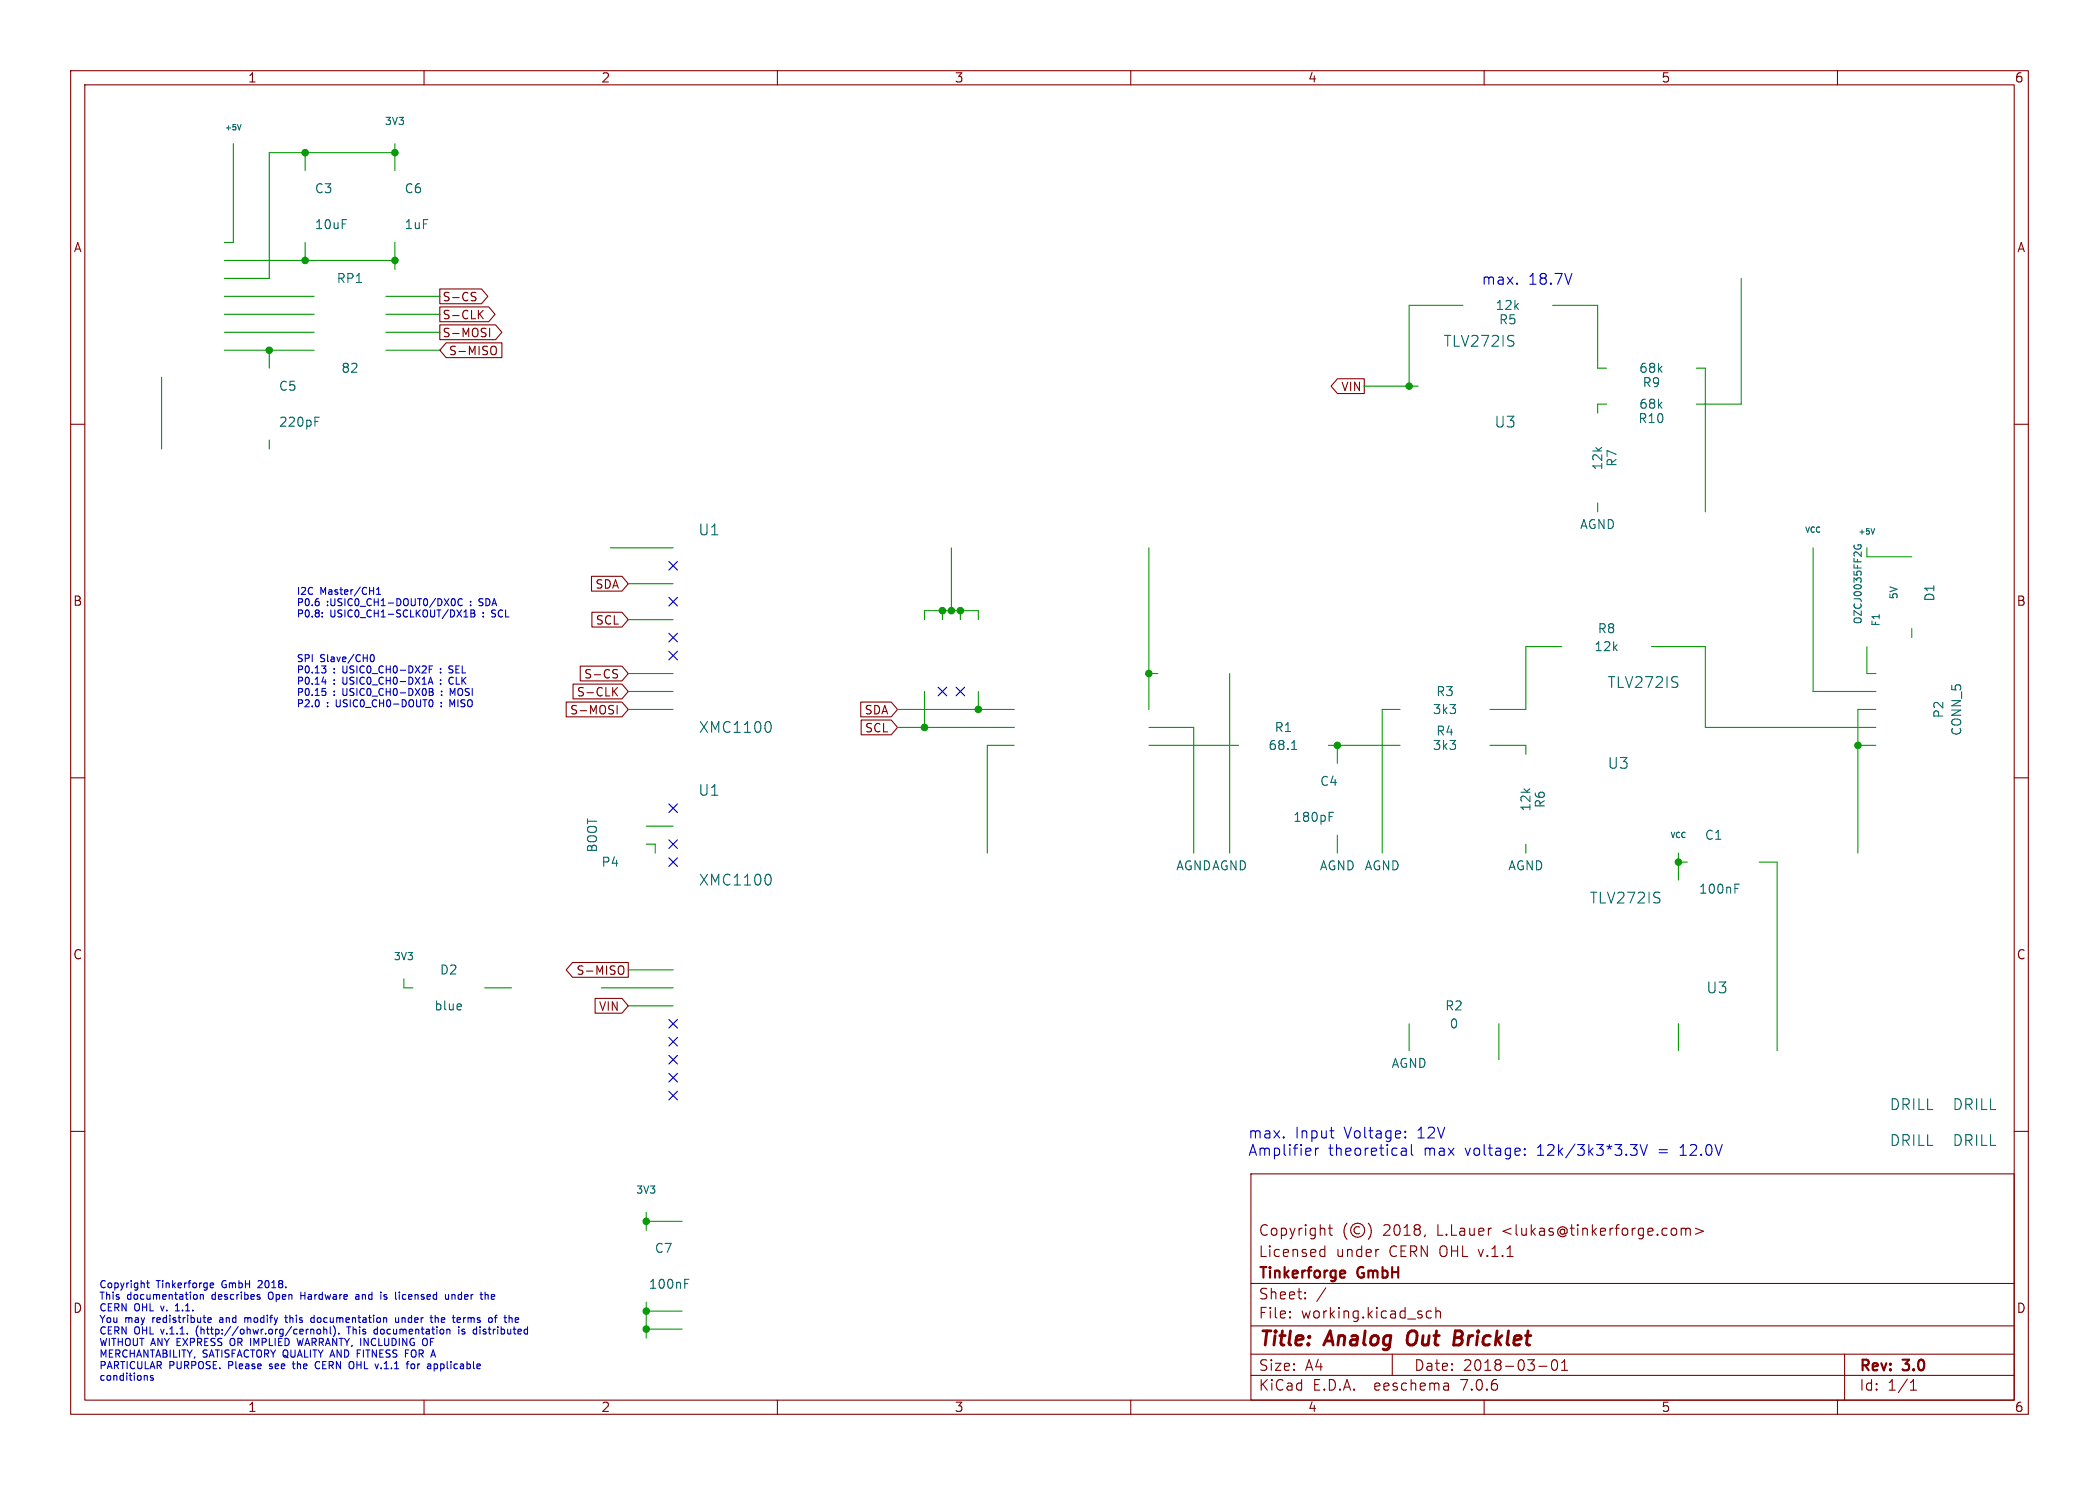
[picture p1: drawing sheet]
<svg xmlns="http://www.w3.org/2000/svg" width="297mm" height="210mm" viewBox="0 0 297 210" stroke-linecap="round" stroke-linejoin="round" font-family="sans-serif">
<g fill="none" stroke="#840000" stroke-width=".15">
<path d="M10 10h277v190h-277zM12 12h273v186h-273zM60 10v2M110 10v2M160 10v2M210 10v2M260 10v2M10 60h2M62.2 40.9h5.9l.9 1-.9 1.1h-5.9zM62.2 43.4h7l.8 1.1-.8 1h-7zM62.2 45.9h7.9l.9 1.1-.9 1h-7.9zM63.1 48.5h7.9v2.1h-7.9l-.9-1.1z"/>
<path d="M66.9 41.9l.3 .1 .1 .3-.2 .2h-.3M66.9 41.3l.4 .1M67.9 44.4l.5 .7M68.4 43.9l-.7 .7M69.3 46.4v1.2M69.7 49a.4 .4 0 0 1 .5 .4v.4a.4 .4 0 0 1-.5 .4M189.2 53.6h3.8v2.1h-3.8l-.9-1.1zM285 60h2M80.1 99.3h7.9l.9 1-.9 1.1h-7.9zM81.1 96.7h6.9l.9 1.1-.9 1h-6.9zM82.1 94.2h5.9l.9 1.1-.9 1h-5.9zM83.7 81.5h4.3l.9 1.1-.9 1h-4.3z"/>
<path d="M83.8 86.6h4.2l.9 1-.9 1.1h-4.2zM86.9 97.7l.5 .7M86.9 95.3l.4 .1 .1 .3-.2 .2h-.3M86.9 94.7h.5M87.3 99.8v1.2M87.4 97.2l-.7 .7M121.8 99.3h4.3l.9 1-.9 1.1h-4.3zM10 110h2M121.9 101.8h4.2l.9 1.1-.9 1h-4.2zM285 110h2M81 136.1h7.9v2.1h-7.9l-.9-1zM87.8 136.6a.4 .4 0 0 1 .5 .4v.4a.4 .4 0 0 1-.5 .4"/>
<path d="M10 160h2M84.2 141.2h3.8l.9 1-.9 1.1h-3.8zM285 160h2M177 166h108v32h-108zM186.9 177.6l.1 .1 .5-.1M186.9 176.8l.1-.1 .5 .1M187.5 176.2v1.5M188 173.7h.5M188.2 173.2v1.3v.1l.3 .1M190.6 173a1.72 1.72 0 0 0 0 2.3M192.4 173.6a.52 .52 0 0 0-.8 .4 .52 .52 0 0 0 .8 .4M193.6 173a1.72 1.72 0 0 1 0 2.3"/>
<path d="M195 176.7h.1M201.7 174.6l-.2 .3M237.9 173.8a.37 .37 0 0 1 .6 .1M237.9 173.7v1M238.5 173.9l.2-.2 .4 .1 .1 .9M238.5 173.9v.8M239.9 173.7l1.1 .4-1.1 .5M60 198v2M110 198v2M160 198v2M177 194.5h108M177 191.5h108"/>
<path d="M177 187.5h108M177 181.5h108M182.5 186.3h.1l-.1 .1M182.5 186.3v.1M182.5 185.5v.1M182.5 185.5h.1l-.1 .1M184.7 183.6v.1M184.7 183.6h-.1l.1 .1M184.7 182.8v.1M184.7 182.8h-.1l.1 .1M187.6 182.1l-1.3 2M197 191.5v3"/>
<path d="M202.5 185.5l-.4-.1-.3 .3v.4l.2 .2 .1 .1 .4-.1M203.2 185.5a.37 .37 0 0 1 .6 .1v.8M203.2 184.9v1.5M204.9 195.7l.1 .9M205 196.5l-.2 .1M205 196h-.2M210 198v2M217.7 193.2h1.2M219.7 192.4a.36 .36 0 0 1 .3-.1 .36 .36 0 0 1 .3 .3 .77 .77 0 0 1-.4 1.2 .91 .91 0 0 1-.2-1.4zM221 193.8h.8M221 192.7l.4-.4v1.5M260 198v2"/>
<path d="M261 191.5v6.5M270.3 196.6h.9M270.3 195.5l.4-.4v1.5"/>
<circle cx="192.1" cy="174" r="1"/>
</g>
<path d="M199.3 188.5a1.5 1.5 0 0 0 0 1.6M205.8 189.2h.7M205.9 188.2h.7M206.5 189.2l.3 .1M206.6 190.1l-.2 .1h-.7M206.7 189.1l-.2 .1" fill="none" stroke="#840000" stroke-width=".4"/>
<path d="M190.1 179.7l.2 .1v.2l-.7 .2M190.3 180.6l-.2 .1" fill="none" stroke="#840000" stroke-width=".3"/>
<g fill="none" stroke="#0000c2" stroke-width=".15">
<path d="M214.7 40.1v.1M45.5 96.4h.7M45.6 87.2v.1M45.6 86.6v.1M45.6 97.4h.5M45.9 94.6l.2 .1v.3l-.2 .2M45.9 97.7l.2 .2v.3l-.2 .2M46 96.1v.7M46.1 94.2l-.3 .4M52.5 92.7l.1-.1a.53 .53 0 0 1 .4 .5 .53 .53 0 0 1-.4 .5l-.2-.4zM53.3 84.1h.6M53.3 83.4l.3-.3v1"/>
<path d="M60.6 96.8l.3-1 .4 1M60.7 96.5h.5M60.7 94.6h.4M60.7 97.4l.5 .1 .1 .1-.2 .2M60.7 97.8h.4M60.8 99h.1a.53 .53 0 0 1 .4 .5 .53 .53 0 0 1-.4 .5l-.1-.1M61.1 97.8l.2 .2v.3l-.6 .1M61.2 94.2h-.5v1M62.3 95.1v.1M62.3 94.6h.1M62.3 96.1v.1M62.3 96.7v.1"/>
<path d="M62.4 99.9v.1M62.4 99.3v.1M62.5 98.3v.1M62.5 97.7v.1M63.5 95.1l.4 .1M63.9 95.8a.53 .53 0 0 0-.4 .5 .53 .53 0 0 0 .4 .5M63.9 85l.2-.3a.53 .53 0 0 1 .3 .5 .53 .53 0 0 1-.3 .5l-.2-.4M63.9 94.2h-.2l-.2 .2 .1 .2 .3 .1M64 99.7l-.3-.7v1M64 98.1l-.3-.7v1M65.4 84.8a.47 .47 0 0 0-.6 .3 .47 .47 0 0 0 .4 .6l.2-.1M65.6 87.3h.6"/>
<path d="M65.6 86.5l.3-.2v1M66.6 86.3v1l.6-.1v-.3l-.2-.2M66.6 86.7h.4M67 86.3l.2 .1-.2 .3M67.8 85.6l.1 .1M67.9 84.7l-.1 .2 .1 .2M68.4 87.2v.1M68.4 86.6v.1M69.6 87.2l.1 .1M69.7 86.3l-.1 .1 .1 .3M188.2 159.9h.5M198.8 160v.1"/>
<path d="M198.8 160l.1 .1h-.1M181.6 160.8l.1 .1h-.1M186.1 162.4v1M186.6 162.4h-.3l-.2 .3M188.6 160.9h.1M198.3 163.2l.2 .2 .5-.1M198.3 162.4h.2h.4l.1 1M198.8 160.8l.1 .1h-.1M198.8 160.8v.1M199 162.7l-.5 .1-.2 .2M199.7 161.9v1.3l.2 .2M215.7 163.2l.1 .1-.1 .1"/>
<path d="M215.7 163.2v.1v.1M215.7 162.4v.2M215.7 163.2v.2M215.7 162.4l.1 .1-.1 .1M215.7 162.4v.1v.1M230.7 161.9h.9l-.5 .5a.41 .41 0 0 1 .5 .3v.4l-.1 .2-.6 .1M232.1 161.9l.5 1.5 .5-1.5M20.7 194.5l.1 .2v.5M20.7 181.4h.4M20.9 181.1v.9l.2 .1M21.7 194.6l-.3-.1-.1 .2v.1l.4 .1v.2h-.4M24.8 185.4h.6"/>
<path d="M25 184.5l-.2 .2M27.6 183.1h.2l.1 .2v.4h-.3M27.8 187.9v.7M28.3 183.2l.2-.1h.2l.1 .6M28.3 183.1v.6M29.4 186.7l.5-.1-.1-.2-.2-.1-.2 .2 .1 .5h.3M29.7 181.6l.2-.2h.2l.1 .2v.1l-.5 .1M29.7 182l.2 .1h.3M31.1 186.7v.3M32.6 189.4v.7M34.6 186.3v.7M34.9 186.3l-.3 .1"/>
<path d="M36.6 181.1l-.1 .1M36.7 183.4l.1 .2-.1 .1M36.7 183.1h.1M37.1 181.5l-.6 .6h.6M38 182.9v.7M38.1 193.5l.1 .1M38.2 192.9v.3M40.3 186.3h.4M40.4 186v.9l.3 .1M41.4 192.9h.3M41.5 192.5v.9l.2 .2M42 189.3l.3 1 .2-.7 .2 .7"/>
<path d="M42.6 182.7v1M42.6 183.2h.5M44 186.8l.2 .2h.3M44 188v.7M44 188.1l.1-.1h.3v.7M44.5 186.4l-.3-.1-.2 .2M44.5 186v1M44.8 192.6a.5 .5 0 0 0-.2 .6 .5 .5 0 0 0 .6 .3M44.9 188h.3l.2 .2v.3l-.2 .2-.3-.1-.1-.1zM45.8 188.1l.2-.1h.2v.7M45.8 187.6v1.1M46.7 187.6v.9l.2 .2"/>
<path d="M47.2 187.5a1.19 1.19 0 0 1 0 1.5M47.9 188.6v.1M49.3 187.6v1.1M49.9 192.6a.72 .72 0 0 1 0 .9M50.4 183.1h.3l.1 .6M50.5 191.4h.4M50.8 183.3l-.3 .1-.2 .1 .2 .2h.3M53 188.6l.1 .1 .3-.1M53.4 188h-.3l-.1 .1M53.4 187.6v1.1M54.3 183.7h.4M54.7 183.1h-.2l-.2 .1 .1 .2 .3 .1"/>
<path d="M56 186.3v.7h.3l.1-.1M56.4 186.3v.7M56.5 182.7v.1M56.9 186.3v.7M57 183.1l-.1 .2 .1 .4M57 186.3l-.1 .1M57.4 191.4h.3M58.2 192.9h.3l.2 .2v.3l-.2 .2-.3-.1-.1-.1zM60.3 189.3a.72 .72 0 0 1 0 .9M61.4 192.9h.3l.2 .2-.1 .4h-.4M61.6 186.4l.1-.1 .3 .1v.6M61.6 186v1"/>
<path d="M63 183.1l.1 .6h.2h.2M63.5 183.1v.6M63.5 188l.2 .1v.6M64 183.1v.6M64.3 183.1h-.2l-.1 .1M64.9 187.6v.1M64.9 188v.7M65 186.3l.2 .3-.5 .1M65.1 187h-.1M65.4 188.6h.3M65.6 186.3v.7M65.6 186.4v.1"/>
<path d="M65.7 188h-.2l-.1 .1v.2l.3 .1M67.9 187.6v.1M67.9 188v.7M68.8 183.1l.3 .1v.5M69.6 183.1v.6M70 186.3h.3M70 183.3l-.5 .1M70.3 186l-.2 .1v.9M72.9 187h.4M72.9 186.4l.3-.1 .2 .3-.5 .1"/>
</g>
<g fill="none" stroke="#009600" stroke-width=".15">
<path d="M31.7 36.8h24.2M33 20.3v14h-1.3M43.2 21.6v2.5M43.2 34.3v2.5M55.9 21.6h-17.8v17.8h-6.4M55.9 20.3v3.8M55.9 34.3v3.8M246.4 39.4v17.8h-6.4M22.9 53.3v10.2M31.7 49.5h12.7M31.7 47h12.7M31.7 44.5h12.7"/>
<path d="M31.7 41.9h12.7M38.1 49.5v2.6M54.6 49.5h7.6M54.6 47h7.6M54.6 44.5h7.6M54.6 41.9h7.6M193 54.6h7.7M207 43.2h-7.6v11.4M219.7 43.2h6.4v8.9h1.2M227.3 57.2h-1.2v1.2M240 52.1h1.3v20.3M38.1 62.2v1.3"/>
<path d="M86.4 77.5h8.8M134.6 77.5v8.9M162.6 77.5v22.8M226.1 71.1v1.3M256.5 77.5v20.3h8.9M264.2 77.5v1.2h6.3M88.9 95.3h6.3M88.9 82.6h6.3M88.9 87.6h6.3M88.9 97.8h6.3M130.8 87.6v-1.2h7.6v1.2M130.8 97.8v5.1"/>
<path d="M133.3 86.4v1.2M135.9 86.4v1.2M138.4 97.8v2.5M162.6 95.3h1.2M174 95.3v25.4M221 91.4h-5.1v8.9h-5.1M233.7 91.4h7.6v11.5h24.1M264.2 91.4v3.9h1.2M270.5 88.9v1.3M88.9 100.3h6.3M91.4 119.4h1.3v1.3M91.4 116.8h3.8"/>
<path d="M127 102.9h16.5M127 100.3h16.5M143.5 105.4h-3.8v15.3M162.6 102.9h6.3v17.8M162.6 105.4h12.7M188 105.4h10.1M189.2 105.4v2.6M189.2 118.1v2.6M198.1 100.3h-2.5v20.4M210.8 105.4h5.1v1.3M215.9 119.4v1.3M262.9 105.4h2.5"/>
<path d="M265.4 100.3h-2.5v20.4M57.1 138.4v1.3h1.3M68.6 139.7h3.8M85.1 139.7h10.1M88.9 137.2h6.3M237.5 120.7v3.8M237.5 121.9h1.3M248.9 121.9h2.6v26.7M88.9 142.2h6.3M199.4 144.8v3.8M212.1 144.8v5.1M237.5 144.8v3.8"/>
<path d="M91.4 171.5v2.5M91.4 172.7h5.1M91.4 184.2v5M91.4 188h5.1M91.4 185.4h5.1"/>
</g>
<g fill="none" stroke="#000084" stroke-width=".15">
<path d="M94.6 79.4l1.3 1.2M95.9 79.4l-1.3 1.2M94.6 89.6l1.3 1.2M94.6 92.1l1.3 1.2M94.6 84.5l1.3 1.2M95.9 89.6l-1.3 1.2M95.9 92.1l-1.3 1.2M95.9 84.5l-1.3 1.2M132.7 97.2l1.3 1.2M134 97.2l-1.3 1.2M135.3 97.2l1.2 1.2M136.5 97.2l-1.2 1.2"/>
<path d="M94.6 113.7l1.3 1.2M94.6 118.8l1.3 1.2M95.9 113.7l-1.3 1.2M95.9 118.8l-1.3 1.2M94.6 121.3l1.3 1.2M95.9 121.3l-1.3 1.2M94.6 144.2l1.3 1.2M94.6 149.3l1.3 1.2M94.6 154.3l1.3 1.2M94.6 146.7l1.3 1.2M94.6 151.8l1.3 1.2M95.9 144.2l-1.3 1.2"/>
<path d="M95.9 149.3l-1.3 1.2M95.9 154.3l-1.3 1.2M95.9 146.7l-1.3 1.2M95.9 151.8l-1.3 1.2"/>
</g>
<g fill="none" stroke="#006464" stroke-width=".15">
<path d="M34.1 17.6l-.2 .8M44.6 59.6h.4M44.6 59h.6M262.4 77.1l-.1 .2 .2 .3M262.9 77.2v-.2l.4 .1 .1 .2-.2 .3M265.2 74.8l-.2 .7M108.9 102.1a1.14 1.14 0 0 1 0 1.4M182.8 106h.7M183 104.9l.1-.2v1.3M188.1 115.5h.4M188.1 114.9h.6M108.9 123.7a1.14 1.14 0 0 1 0 1.4"/>
<path d="M245.5 125.6h.4M245.5 125h.6M65.2 142l.1 .3-.6 .1M96.9 181.5h.4M96.9 180.9h.6"/>
</g>
<g fill="#009600" stroke="#009600" stroke-width=".15">
<circle cx="91.4" cy="172.7" r=".46"/>
<circle cx="91.4" cy="188" r=".46"/>
<circle cx="91.4" cy="185.4" r=".46"/>
<circle cx="130.8" cy="102.9" r=".46"/>
<circle cx="138.4" cy="100.3" r=".46"/>
<circle cx="135.9" cy="86.4" r=".46"/>
<circle cx="43.2" cy="21.6" r=".46"/>
<circle cx="55.9" cy="21.6" r=".46"/>
<circle cx="43.2" cy="36.8" r=".46"/>
<circle cx="55.9" cy="36.8" r=".46"/>
<circle cx="38.1" cy="49.5" r=".46"/>
<circle cx="237.5" cy="121.9" r=".46"/>
<circle cx="262.9" cy="105.4" r=".46"/>
<circle cx="134.6" cy="86.4" r=".46"/>
<circle cx="133.3" cy="86.4" r=".46"/>
<circle cx="162.6" cy="95.3" r=".46"/>
<circle cx="189.2" cy="105.4" r=".46"/>
<circle cx="199.4" cy="54.6" r=".46"/>
</g>
<g font-size="2.8" fill="#840000">
<text x="178" y="190.9">Title:</text>
<text x="187.7" y="190.9">Analog</text>
<text x="200" y="190.9">Out</text>
<text x="207.4" y="190.9">Bricklet</text>
</g>
<g font-size="2.1" fill="#0000c2">
<text x="209.5" y="40.4">max.</text>
<text x="216.2" y="40.4">18.7V</text>
<text x="176.5" y="161.1">max.</text>
<text x="183.2" y="161.1">Input</text>
<text x="190.3" y="161.1">Voltage:</text>
<text x="200.7" y="161.1">12V</text>
<text x="176.5" y="163.6">Amplifier</text>
<text x="187.9" y="163.6">theoretical</text>
<text x="201.5" y="163.6">max</text>
<text x="207.5" y="163.6">voltage:</text>
<text x="217.8" y="163.6">12k/3k3*3.3V</text>
<text x="235.1" y="163.6">=</text>
<text x="238.3" y="163.6">12.0V</text>
</g>
<g font-size="2.1" fill="#006464">
<text x="204.2" y="49.3">TLV272IS</text>
<text x="211.4" y="60.7">U3</text>
<text x="98.7" y="75.9">U1</text>
<text x="227.4" y="97.5">TLV272IS</text>
<text x="98.8" y="103.9">XMC1100</text>
<text x="98.7" y="112.8">U1</text>
<text x="227.4" y="108.9">U3</text>
<text x="98.8" y="125.5">XMC1100</text>
<text x="224.8" y="128">TLV272IS</text>
<text x="241.4" y="140.7">U3</text>
<text x="267.3" y="157.2">DRILL</text>
<text x="276.2" y="157.2">DRILL</text>
<text x="267.3" y="162.3">DRILL</text>
<text x="276.2" y="162.3">DRILL</text>
</g>
<g font-size="2.1" fill="#840000">
<text x="178" y="178">Licensed</text>
<text x="178" y="175">Copyright</text>
<text x="189" y="178">under</text>
<text x="195.7" y="175">2018,</text>
<text x="196.6" y="178">CERN OHL v.1.1</text>
<text x="203.5" y="175">L.Lauer</text>
<text x="212.8" y="175">&lt;lukas@tinkerforge.com&gt;</text>
<text x="178" y="184">Sheet:</text>
<text x="178" y="181.2">Tinkerforge</text>
<text x="192.2" y="181.2">GmbH</text>
<text x="178" y="186.7">File:</text>
<text x="184.1" y="186.7">working.kicad_sch</text>
<text x="178" y="196.9">KiCad</text>
<text x="178" y="194.1">Size:</text>
<text x="184.7" y="194.1">A4</text>
<text x="185.7" y="196.9">E.D.A.</text>
<text x="194.6" y="196.9">eeschema</text>
<text x="200" y="194.1">Date:</text>
<text x="207" y="196.9">7.0.6</text>
<text x="207" y="194.1">2018-03-01</text>
<text x="263" y="194.3">Rev:</text>
<text x="263" y="196.9">Id:</text>
<text x="267.1" y="196.9">1/1</text>
<text x="269.4" y="194.3">3.0</text>
</g>
<g font-size="1.8" fill="#840000">
<text x="35" y="11.9">1</text>
<text x="85" y="11.9">2</text>
<text x="135" y="11.9">3</text>
<text x="185" y="11.9">4</text>
<text x="235" y="11.9">5</text>
<text x="285" y="11.9">6</text>
<text x="10.3" y="35.9">A</text>
<text x="285.3" y="35.9">A</text>
<text x="10.3" y="85.9">B</text>
<text x="285.3" y="85.9">B</text>
<text x="10.3" y="135.9">C</text>
<text x="285.3" y="135.9">C</text>
<text x="10.3" y="185.9">D</text>
<text x="285.3" y="185.9">D</text>
<text x="35" y="199.9">1</text>
<text x="85" y="199.9">2</text>
<text x="135" y="199.9">3</text>
<text x="185" y="199.9">4</text>
<text x="235" y="199.9">5</text>
<text x="285" y="199.9">6</text>
</g>
<g font-size="1.8" fill="#006464">
<text x="44.5" y="27.5">C3</text>
<text x="57.2" y="27.5">C6</text>
<text x="44.5" y="32.6">10uF</text>
<text x="57.2" y="32.6">1uF</text>
<text x="47.6" y="40.2">RP1</text>
<text x="211.5" y="44">12k</text>
<text x="212" y="46.1">R5</text>
<text x="48.2" y="52.9">82</text>
<text x="231.9" y="52.9">68k</text>
<text x="39.4" y="55.5">C5</text>
<text x="231.9" y="58">68k</text>
<text x="232.3" y="55">R9</text>
<text x="39.4" y="60.6">220pF</text>
<text x="231.7" y="60">R10</text>
<text x="226.9" y="66.6" transform="rotate(-90 226.9 66.6)">12k</text>
<text x="229" y="66.1" transform="rotate(-90 229 66.1)">R7</text>
<text x="223.5" y="75">AGND</text>
<text x="226" y="89.8">R8</text>
<text x="273.9" y="85.2" transform="rotate(-90 273.9 85.2)">D1</text>
<text x="225.5" y="92.3">12k</text>
<text x="202.6" y="101.2">3k3</text>
<text x="203.1" y="98.7">R3</text>
<text x="275.2" y="101.7" transform="rotate(-90 275.2 101.7)">P2</text>
<text x="179.4" y="106.3">68.1</text>
<text x="180.3" y="103.7">R1</text>
<text x="202.6" y="106.3">3k3</text>
<text x="203.1" y="104.2">R4</text>
<text x="277.7" y="104.2" transform="rotate(-90 277.7 104.2)">CONN_5</text>
<text x="186.7" y="111.4">C4</text>
<text x="182.9" y="116.4">180pF</text>
<text x="216.8" y="114.9" transform="rotate(-90 216.8 114.9)">12k</text>
<text x="218.8" y="114.4" transform="rotate(-90 218.8 114.4)">R6</text>
<text x="241.1" y="119">C1</text>
<text x="84.7" y="120.7" transform="rotate(-90 84.7 120.7)">BOOT</text>
<text x="85" y="122.8">P4</text>
<text x="166.3" y="123.3">AGNDAGND</text>
<text x="186.6" y="123.3">AGND</text>
<text x="193" y="123.3">AGND</text>
<text x="213.3" y="123.3">AGND</text>
<text x="240.3" y="126.6">100nF</text>
<text x="61.4" y="143.1">blue</text>
<text x="62.2" y="138">D2</text>
<text x="204.4" y="143.1">R2</text>
<text x="205" y="145.6">0</text>
<text x="196.8" y="151.2">AGND</text>
<text x="92.6" y="177.4">C7</text>
<text x="91.7" y="182.5">100nF</text>
</g>
<g font-size="1.7" fill="#840000">
<text x="62.5" y="42.8">S-CS</text>
<text x="62.5" y="45.4">S-CLK</text>
<text x="62.5" y="47.9">S-MOSI</text>
<text x="63.4" y="50.4">S-MISO</text>
<text x="189.7" y="55.5">VIN</text>
<text x="84.1" y="83.5">SDA</text>
<text x="84.2" y="88.5">SCL</text>
<text x="80.6" y="101.2">S-MOSI</text>
<text x="81.5" y="98.7">S-CLK</text>
<text x="82.5" y="96.2">S-CS</text>
<text x="122.2" y="101.2">SDA</text>
<text x="122.3" y="103.8">SCL</text>
<text x="81.4" y="138.1">S-MISO</text>
<text x="84.6" y="143.2">VIN</text>
</g>
<g font-size="1.4" fill="#006464">
<text x="54.3" y="17.9">3V3</text>
<text x="263.6" y="88.4" transform="rotate(-90 263.6 88.4)">OZCJ0035FF2G</text>
<text x="266.2" y="88.7" transform="rotate(-90 266.2 88.7)">F1</text>
<text x="268.7" y="84.9" transform="rotate(-90 268.7 84.9)">5V</text>
<text x="55.6" y="136">3V3</text>
<text x="89.9" y="169">3V3</text>
</g>
<g font-size="1.4" fill="#0000c2">
<text x="41.9" y="84.2">I2C</text>
<text x="41.9" y="85.8">P0.6</text>
<text x="41.9" y="87.4">P0.8:</text>
<text x="45.3" y="84.2">Master/CH1</text>
<text x="46.3" y="85.8">:USIC0_CH1-DOUT0/DX0C</text>
<text x="46.7" y="87.4">USIC0_CH1-SCLKOUT/DX1B</text>
<text x="66.8" y="85.8">:</text>
<text x="68.3" y="85.8">SDA</text>
<text x="70" y="87.4">SCL</text>
<text x="41.9" y="93.7">SPI</text>
<text x="41.9" y="95.3">P0.13</text>
<text x="45.3" y="93.7">Slave/CH0</text>
<text x="47.2" y="95.3">:</text>
<text x="48.7" y="95.3">USIC0_CH0-DX2F</text>
<text x="64.3" y="95.3">SEL</text>
<text x="41.9" y="96.9">P0.14</text>
<text x="41.9" y="98.5">P0.15</text>
<text x="41.9" y="100.1">P2.0</text>
<text x="46.3" y="100.1">:</text>
<text x="47.2" y="96.9">:</text>
<text x="47.2" y="98.5">:</text>
<text x="47.8" y="100.1">USIC0_CH0-DOUT0</text>
<text x="48.7" y="96.9">USIC0_CH0-DX1A</text>
<text x="48.7" y="98.5">USIC0_CH0-DX0B</text>
<text x="64.3" y="96.9">CLK</text>
<text x="64.4" y="100.1">MISO</text>
<text x="64.4" y="98.5">MOSI</text>
<text x="14" y="182.2">Copyright</text>
<text x="14" y="183.9">This</text>
<text x="14" y="185.5">CERN</text>
<text x="18" y="183.9">documentation</text>
<text x="19" y="185.5">OHL</text>
<text x="22.2" y="182.2">Tinkerforge</text>
<text x="23" y="185.5">v.</text>
<text x="25.3" y="185.5">1.1.</text>
<text x="30.2" y="183.9">describes</text>
<text x="31.6" y="182.2">GmbH</text>
<text x="37" y="182.2">2018.</text>
<text x="38.4" y="183.9">Open</text>
<text x="43.2" y="183.9">Hardware</text>
<text x="51.3" y="183.9">and</text>
<text x="55.1" y="183.9">is</text>
<text x="57.4" y="183.9">licensed</text>
<text x="64.7" y="183.9">under</text>
<text x="70" y="183.9">the</text>
<text x="14" y="187.2">You</text>
<text x="14" y="188.8">CERN</text>
<text x="14" y="190.4">WITHOUT ANY EXPRESS</text>
<text x="17.7" y="187.2">may</text>
<text x="19" y="188.8">OHL</text>
<text x="21.8" y="187.2">redistribute</text>
<text x="23" y="188.8">v.1.1.</text>
<text x="28.2" y="188.8">(http://ohwr.org/cernohl).</text>
<text x="31.5" y="187.2">and</text>
<text x="33" y="190.4">OR IMPLIED</text>
<text x="35.3" y="187.2">modify</text>
<text x="41.4" y="187.2">this</text>
<text x="43.1" y="190.4">WARRANTY, INCLUDING</text>
<text x="45.2" y="187.2">documentation</text>
<text x="49.9" y="188.8">This</text>
<text x="53.9" y="188.8">documentation</text>
<text x="57.4" y="187.2">under</text>
<text x="61.3" y="190.4">OF</text>
<text x="62.7" y="187.2">the</text>
<text x="66.1" y="187.2">terms</text>
<text x="66.1" y="188.8">is</text>
<text x="68.4" y="188.8">distributed</text>
<text x="71.4" y="187.2">of</text>
<text x="14" y="192.1">MERCHANTABILITY,</text>
<text x="14" y="193.7">PARTICULAR</text>
<text x="14" y="195.3">conditions</text>
<text x="23.9" y="193.7">PURPOSE.</text>
<text x="28.7" y="192.1">SATISFACTORY QUALITY AND</text>
<text x="32.5" y="193.7">Please</text>
<text x="38.6" y="193.7">see</text>
<text x="42.2" y="193.7">the</text>
<text x="45.6" y="193.7">CERN</text>
<text x="50.6" y="193.7">OHL</text>
<text x="51.2" y="192.1">FITNESS</text>
<text x="54.6" y="193.7">v.1.1</text>
<text x="58.3" y="192.1">FOR</text>
<text x="59.3" y="193.7">for</text>
<text x="62.5" y="193.7">applicable</text>
</g>
<g font-size="1.1" fill="#006464">
<text x="31.7" y="18.6">+5V</text>
<text x="255.3" y="75.5">VCC</text>
<text x="262.8" y="75.8">+5V</text>
<text x="236.2" y="118.7">VCC</text>
</g>
</svg>
